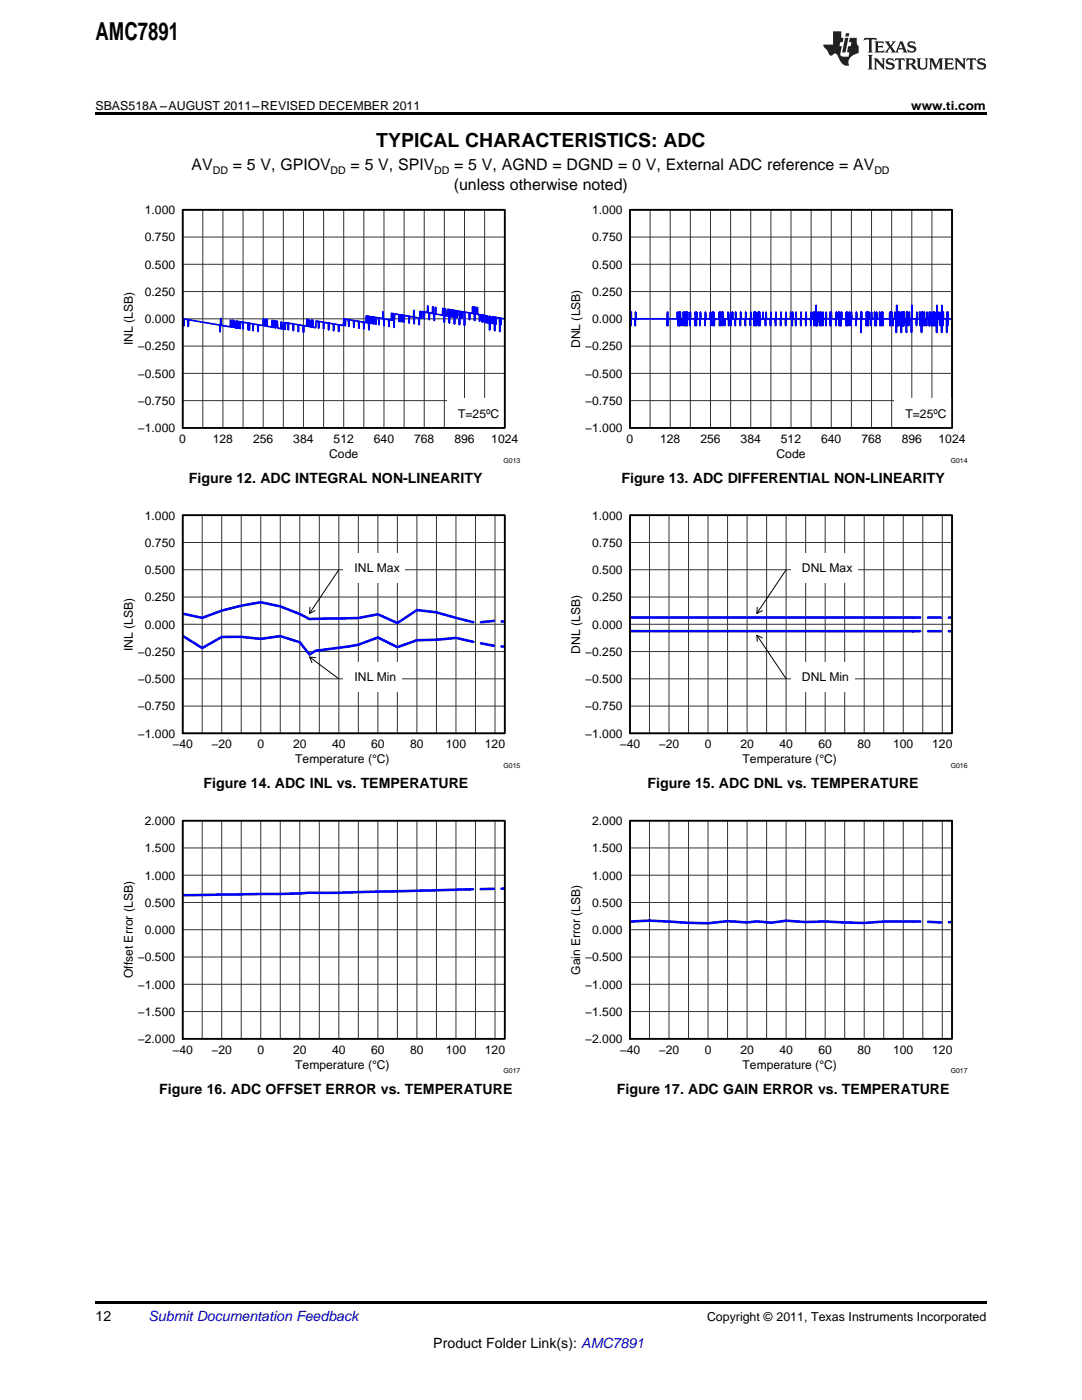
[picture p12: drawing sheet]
<svg xmlns="http://www.w3.org/2000/svg" width="216mm" height="279mm" viewBox="0 0 216 279" stroke-linecap="round" stroke-linejoin="round" font-family="sans-serif">
<g fill="#231f20">
<path d="M172.5 7.6l-.1 .5 .4-.2h.6v.1v2.1l-.2 .4h.9l-.2-.4v-2.1l.1-.1h.5l.5 .2-.2-.5zM174.5 8.3l.2 .3v1.5l-.2 .4h1.8l.2-.6a1.04 1.04 0 0 1-1.3 .2v-.7h.6l.3 .2v-.6l-.3 .2h-.6v-.6l.8-.1 .4 .3-.2-.5zM176.5 8.3l.9 1.1-.9 1.1h.8l-.2-.2 .4-.7 .5 .7-.2 .2h1.5l-.2-.2 .2-.4h.9l.1 .4-.2 .2h1l-.3-.3-.7-1.9h-.5l-.9 2-.8-1 .9-1h-.8l.1 .3-.4 .5-.3-.6 .1-.2zM179.7 8.6l.4 1h-.7zM181.3 8.4a.63 .63 0 0 0-.2 .7 .63 .63 0 0 0 .6 .4l.6 .2 .1 .2a.75 .75 0 0 1-.7 .4 .75 .75 0 0 1-.6-.5l.1 .7 .1-.1a1.11 1.11 0 0 0 1.5-.6 1.13 1.13 0 0 0-1.2-.8l-.1-.4a1.04 1.04 0 0 1 1.2 .2l-.2-.5-.2 .1-.4-.2zM173.2 10.9l.2 .4v2.2l-.2 .4h1l-.3-.4v-2.2l.3-.4zM174.3 11.6l.3 .4v1.5l-.3 .4h.8l-.2-.4v-1.3l1.5 1.7v-1.9l.2-.4h-.7l.2 .4v.9l-1.1-1.3zM177 11.8a.62 .62 0 0 0-.2 .7 .62 .62 0 0 0 .6 .4l.6 .1 .1 .3a.76 .76 0 0 1-.7 .3 .76 .76 0 0 1-.7-.4l.2 .7 .1-.1a1.11 1.11 0 0 0 1.5-.6 1.13 1.13 0 0 0-1.2-.8l-.1-.4a1.04 1.04 0 0 1 1.2 .2l-.2-.6-.2 .1-.5-.1zM178.7 11.6l-.2 .6a.61 .61 0 0 1 .8-.3v1.6l-.2 .4h.9l-.2-.4v-1.6a.63 .63 0 0 1 .7 .3l-.1-.6zM180.6 11.6l.3 .4v1.5l-.3 .4h1l-.2-.2-.1-.8 .6 .2a.76 .76 0 0 0 1.2 .7l-1-1a.58 .58 0 0 0 .6-.5 .58 .58 0 0 0-.5-.6zM181.4 11.9h.1a.45 .45 0 0 1 .5 .1 .45 .45 0 0 1 .1 .5l-.8 .2zM182.9 11.6l.2 .2a2.17 2.17 0 0 0 .3 1.9 .99 .99 0 0 0 1.6-.6v-1.1l.2-.4h-.7l.2 .2a1.92 1.92 0 0 1-.2 1.8 .6 .6 0 0 1-.9-.5v-1.1l.2-.4zM185.4 11.6l.2 .4v1.5l-.2 .4h.7l-.2-.4v-1.4l.8 1.8 .8-1.8v1.4l-.2 .4h.9l-.2-.4v-1.5l.2-.4h-.8l-.6 1.5-.6-1.5zM188.4 11.6l.2 .4v1.5l-.2 .4h1.8l.1-.6a1.04 1.04 0 0 1-1.2 .1v-.6h.5l.4 .2v-.6l-.4 .2h-.5v-.7h.8l.3 .3-.1-.6zM190.5 11.6l.2 .4v1.5l-.2 .4h.7l-.2-.4v-1.3l1.5 1.7v-1.9l.2-.4h-.7l.2 .4v.9l-1.1-1.3zM192.9 11.6l-.1 .6a.61 .61 0 0 1 .7-.3l.1 1.6-.3 .4h1l-.3-.4 .1-1.6a.63 .63 0 0 1 .7 .3l-.1-.6zM195.2 11.8a.62 .62 0 0 0-.2 .7 .62 .62 0 0 0 .6 .4l.6 .1 .1 .3a.76 .76 0 0 1-.7 .3 .76 .76 0 0 1-.6-.4l.1 .7 .1-.1a1.11 1.11 0 0 0 1.6-.6 1.13 1.13 0 0 0-1.3-.8l-.1-.4a1.04 1.04 0 0 1 1.2 .2l-.1-.6-.2 .1-.5-.1z"/>
<path d="M166.2 6.3v2.6h-1.9v.4l.8 .9a.91 .91 0 0 0 1 .8 .56 .56 0 0 1 .5-.3 .56 .56 0 0 1 .5 .3l.4 .8a1.53 1.53 0 0 0 1.9 1.2 1.54 1.54 0 0 1 1-2.1l.9-.3v-1.4a1.52 1.52 0 0 1-.4-1.6h-1.3l-.2 .8h.5l-.2 .8h-.5l-.1 1v.2l.4 .1-.2 .8a1.93 1.93 0 0 1-1.6-.3l.3-1.8h-.5l.2-.8h.4l.2-.8h-.4v-1.3zM168.6 7.6l-.6 2.9h.7l.6-2.9zM168.8 6.6l-.1 .7h.6l.2-.7z"/>
</g>
<path d="M36.4 41.9h64.3v43.5h-64.3z" fill="none" stroke="#000" stroke-width=".26"/>
<g fill="none" stroke="#333" stroke-width=".2">
<path d="M36.4 41.9h64.3v43.5h-64.3zM36.4 58.2h64.3M36.4 52.7h64.3M36.4 47.3h64.3M40.5 41.9v43.5M44.5 41.9v43.5M48.5 41.9v43.5M52.5 41.9v43.5M56.5 41.9v43.5M60.5 41.9v43.5M64.6 41.9v43.5M68.6 41.9v43.5"/>
<path d="M72.6 41.9v43.5M76.6 41.9v43.5M80.6 41.9v43.5M84.7 41.9v43.5M88.7 41.9v43.5M92.7 41.9v43.5M96.7 41.9v43.5M36.4 80h64.3M36.4 74.5h64.3M36.4 69.1h64.3M36.4 63.6h64.3"/>
</g>
<path d="M100.5 63.6l-.5-.1-.1 1.4-.1-1.4-.1 2.7v-2.7l-.7-.1v1.3l-.1-1.4-.1 1.4v-1.4l-.1 2.7-.1-2.7h-.1v1.3l-.1-1.4h-.3l-.1 1.3h-.2v-1.4l-.1 2.8-.1-2.8v1.4l-.3-.1v-1.3l-.1 1.3h-.1l-.1-1.4v1.4l-.2-1.4-.1 1.3-.1-1.4h-.2l-.1 1.4v-1.4l-.1 1.3-.1-1.3-.3-.1-.1 1.4-.1-1.4-.3-.1v-1.3l-.1 1.3h-.2l-.1-1.4-.2 2.7-.1-2.8v1.4h-.2l-.1-1.4v1.3h-.5l-.1 1.3-.1-1.4-.9-.1v2.7l-.1-2.7-.4-.1-.1 1.3v-1.3l-.2-.1-.2 2.7-.1-2.7-.4-.1v1.4l-.1-1.4v1.4l-.1-1.4-.1 1.3-.1-1.3-.1 2.7-.1-2.8h-.2l-.2 1.3v-1.3l-.2 1.3v-1.4l-.1 1.4-.2-1.4v2.7l-.1-2.7-.2-.1-.1 1.4-.3-.1-.1-1.4h-.1l-.1 2.7-.2-2.7v1.3l-.1-1.4-.1 1.4-1.3-.2-.1-1.4-.2 2.7-.4-2.8v1.4l-.6-.1v1.3l-.4-2.8v1.4l-.6-.1v1.3l-.1-1.3-.4-.1-.1 1.3-.1-1.3-.1 1.3-.1-1.4-.2 2.7v-1.3l-.9-.2-.1 1.4v-2.8l-.1 1.4-.8-.2-.1 1.4v-1.4l-.9-.1-.1 1.3v-1.4h-.3v1.4l-.1-1.4-.3-.1v1.4l-.1-1.4h-.1l-.1 1.3v-1.3l-.8-.2-.2 2.7-.2-2.7h-.1v1.3l-.2-1.4v1.4l-.4-.1-.1 1.4v-1.4l-.9-.2-.1 1.4-.2-2.8v1.4l-.7-.1-.1 1.3v-1.3l-.6-.1v1.3l-.1-1.4h-.2l-.1 1.4-.1-1.4-.1 1.3-.1-1.4h-.2l-.1 1.4-.1-.1-.1-1.3-.1 1.3v-1.4l-.1 2.7-.1-2.7h-.1l-.1 1.3-.2-1.4-.1 1.4-.3-.1-.1 1.4-.1-1.4-.8-.1-.1 1.3-.1-1.4-.8-.1-.1 1.3-.1-1.3-.8-.2-.1 1.4-.1-1.4-.5-.1-.1 1.3-.1-1.3-.2-.1-.1 1.4-.9-.2v1.4l-.1-1.4-.9-.1v1.3l-.1-1.4-.9-.1v1.3l-.1-1.3-.9-.2v1.4l-.1-1.4-.8-.1-.1 1.3-.1-1.4h-.4l-.1 1.3-.5-.1-.1-1.4-.1 1.4-.1-1.4v1.4l-.1-1.4v1.3h-.4l-.1-1.4-.1 1.3-.1-1.3-.1 1.3-.1-1.4v1.4l-.6-.1-.1 1.3v-1.3l-.5-.1-.4-.1-.1 1.4v-1.4l-.9-.1-.1 1.3v-1.4l-.9-.1-.1 1.3v-1.3l-.5-.1-.1 1.3h-.2l-.1-1.4-.1 1.4-.3-.1-.1-1.4-.1 1.4-.6-.1-.1-1.4h-.2l-.1 1.3-.1-1.4-.1 1.4-.2-.1v-1.3l-.1 1.3h-.1l-.1-1.4-.1 1.4-.9-.2-.1-1.4-.1 1.4v-1.4h-.1l-.1 1.3h-.3v-1.4l-.1 1.4-.9-.2-.1 1.4-.1-1.4-.8-.1-.1 1.3-.1-1.4-.6-.1v1.4l-.1-1.4h-.1l-.1 1.3-.1-1.3-.8-.2-.1 1.4-.1-1.4-.4-.1-.1 1.4-.1-1.4-.1 1.3v-1.3l-.1 1.3-.2-1.4v1.4l-.2-1.4-.1 1.3h-.2l-.1-1.4h-.2l-.1 1.3-.1-1.3v1.3l-.1-1.4-.1 1.4h-.1v-1.4l-.2 1.3-1.8-.3-.1-1.4-.1 2.7v-1.3l-6.3-1.1v1.4l-.1-1.4-.7-.1-.1 1.3-.1-1.3v1.3l-.2-1.4" fill="none" stroke="#00f" stroke-width=".35"/>
<path d="M89.2 79.6h11.5v5.8h-11.5z" fill="#fff"/>
<path d="M36.4 41.9h64.3v43.5h-64.3z" fill="none" stroke="#000" stroke-width=".35"/>
<path d="M125.7 41.9h64.3v43.5h-64.3z" fill="none" stroke="#000" stroke-width=".26"/>
<g fill="none" stroke="#333" stroke-width=".2">
<path d="M125.7 41.9h64.3v43.5h-64.3zM125.7 58.2h64.3M125.7 52.7h64.3M125.7 47.3h64.3M129.7 41.9v43.5M133.7 41.9v43.5M137.8 41.9v43.5M141.8 41.9v43.5M145.8 41.9v43.5M149.8 41.9v43.5M153.8 41.9v43.5M157.8 41.9v43.5"/>
<path d="M161.9 41.9v43.5M165.9 41.9v43.5M169.9 41.9v43.5M173.9 41.9v43.5M177.9 41.9v43.5M181.9 41.9v43.5M186 41.9v43.5M125.7 80h64.3M125.7 74.5h64.3M125.7 69.1h64.3M125.7 63.6h64.3"/>
</g>
<path d="M125.7 63.6l.1 1.4v-2.7l.1 2.7 .1-2.7v1.3h.7l.1 1.4v-2.7l.1 1.3h6.1l.1 1.4 .1-2.7 .1 2.7 .1-1.4h1.7l.1-1.3 .1 2.7 .2-2.7 .1 2.7v-2.7l.1 2.7v-2.7l.4 2.7 .3-2.7 .1 2.7 .1-2.7 .1 2.7 .2-2.7v2.7l.1-2.7 .1 2.7 .1-2.7v1.3h.4l.1 1.4 .1-2.7v1.3h.8l.1 1.4 .1-2.7 .1 2.7 .1-2.7 .1 1.3h.5l.1 1.4 .1-2.7v1.3h.8l.1 1.4 .1-2.7v1.3h.9l.1-1.3v2.7l.3-2.7 .2 2.7 .1-2.7 .1 2.7 .1-1.4h.9v-1.3l.1 2.7 .2-2.7v2.7l.3-2.7 .1 2.7 .1-2.7 .3 2.7 .1-1.4h.5l.1-1.3 .1 2.7 .1-1.4h.2l.1-1.3v2.7l.4-2.7v1.3h.5v1.4l.1-2.7 .1 1.3h.8v1.4l.1-2.7 .1 1.3h.8v1.4l.1-2.7 .1 1.3h.8v1.4l.1-2.7 .1 1.3h.5v-1.3l.1 2.7 .1-2.7 .1 2.7 .1-2.7 .1 2.7 .1-1.4h.2l.1-1.3 .1 2.7v-2.7l.1 2.7 .1-2.7 .1 2.7v-1.4h.5l.1-1.3v1.3h.4l.1 1.4 .1-2.7v1.3h.8l.1 1.4v-2.7l.1 1.3h.8l.1 1.4v-2.7l.1 1.3h.8l.1 1.4v-2.7l.1 1.3h.8l.1 1.4v-2.7l.1 1.3h.8l.1-1.3 .3 2.7 .1-2.7v1.3h.5l.1 1.4v-2.7l.1 1.3h.8l.1 1.4v-2.7l.1 1.3h.8l.1 1.4 .1-2.7v1.3h.8l.1 1.4 .1-2.7v1.3h.3l.1-1.3 .1 2.7 .1-2.7 .3 2.7 .1-4.1v4.1l.1-2.7v2.7l.3-2.7 .2 2.7 .1-2.7 .2 2.7 .1-2.7 .3 2.7v-2.7l.1 1.3h.4l.1 1.4 .1-2.7v1.3h.7v-1.3l.1 2.7v-1.4l.1 1.4 .1-2.7v1.3h.8l.1 1.4 .1-2.7v1.3h.4v-1.3l.1 2.7 .1-2.7 .2 2.7 .1-1.4v1.4l.1-2.7 .1 1.3h.8v1.4l.1-2.7 .2 2.7v-2.7l.3 2.7 .1-2.7 .3 2.7 .1-2.7v1.3h.9v1.4l.1-2.7 .1 1.3h.7l.1-1.3v4.1l.1-4.1 .1 1.3h.8v1.4l.1-2.7 .1 1.3v-1.3l.1 2.7 .1-2.7 .1 2.7 .1-2.7 .1 1.3h.3v1.4l.1-2.7 .1 1.3h.5v-1.3l.1 2.7 .1-1.4h.1v1.4l.1-2.7 .1 1.3h.5v-1.3l.1 2.7 .1-1.4h.1v1.4l.1-2.7 .1 1.3 .1-1.3 .1 2.7v-1.4h1.3v-1.3l.1 2.7 .1-2.7 .1 2.7 .1-2.7 .3 2.7v-1.4h.3v-1.3l.1 1.3h.2l.1 2.8v-5.5l.1 4.1 .2-2.7v2.7l.1-2.7 .1 2.7 .2-2.7v1.3h.2l.1 2.8v-4.1l.2 2.7 .1-2.7v2.7l.1-2.7 .1 2.7v-2.7l.1 1.3h.3l.1 2.8v-4.1l.1 1.3 .1-1.3 .2 2.7 .1-2.7 .1 1.3h.3l.1 2.8v-5.5l.1 2.7h.8l.1 1.4v-2.7l.1 1.3h.4l.1-1.3 .1 2.7 .2-2.7 .1 4.1v-4.1l.1 1.3 .1-1.3 .1 2.7 .2-2.7 .1 2.7 .1-1.4h.2l.1 1.4v-2.7l.1 1.3h.3l.1 1.4 .1-2.7v2.7l.1-2.7 .3 2.7 .1-2.7 .1 2.7 .1-2.7 .1 2.7 .2-2.7v2.7l.3-2.7 .1 4.1 .1-5.5v4.1l.3-2.7 .3 2.7 .1-2.7 .2 4.1 .1-5.5v4.1l.1-2.7 .1 2.7v-2.7l.1 1.3h.5l.1 2.8 .1-4.1 .1 2.7 .1-2.7v1.3h.6" fill="none" stroke="#00f" stroke-width=".35"/>
<path d="M178.5 79.6h11.5v5.8h-11.5z" fill="#fff"/>
<path d="M125.7 41.9h64.3v43.5h-64.3z" fill="none" stroke="#000" stroke-width=".35"/>
<path d="M36.4 102.8h64.3v43.6h-64.3z" fill="none" stroke="#000" stroke-width=".26"/>
<g fill="none" stroke="#333" stroke-width=".2">
<path d="M36.4 119.1h64.3M36.4 113.7h64.3M36.4 108.3h64.3M40.3 102.8v43.6M44.2 102.8v43.6M48.1 102.8v43.6M52 102.8v43.6M55.9 102.8v43.6M59.8 102.8v43.6M63.7 102.8v43.6M67.6 102.8v43.6M71.5 102.8v43.6"/>
<path d="M75.4 102.8v43.6M79.3 102.8v43.6M83.2 102.8v43.6M87.1 102.8v43.6M91 102.8v43.6M94.9 102.8v43.6M98.8 102.8v43.6M100.7 102.8h-64.3v43.6h64.3M36.4 135.5h64.3M36.4 130h64.3M36.4 124.6h64.3M36.4 140.9h64.3"/>
</g>
<path d="M36.4 122.5l3.9 .8 3.9-1.4 3.9-1 3.9-.7 3.9 .8 3.9 1.5 2 1 9.7-.2 3.9-.7 3.9 1.7 3.9-2.6 3.9 .5 5.8 1.6M36.4 126.9l3.9 2.4 3.9-2.2h3.9l3.9 .4 3.9-.5 3.9 1.2 2 2.4 1.1-.7 8.6-1.2 3.9-1.5 3.9 2 3.9-1.4 3.9-.1 3.9-.4 1.9 .4" fill="none" stroke="#00f" stroke-width=".52"/>
<path d="M100.8 124.1l-2-.2-3.9 .4-2-.5M100.8 129l-2-.1-5.9-1.2" fill="none" stroke="#00f" stroke-width=".52" stroke-dasharray="2.6 1.6"/>
<path d="M67.6 113.7l-5.8 8.7M61.8 121.2v1.2l1.1-.5" fill="none" stroke="#000" stroke-width=".2"/>
<path d="M68.6 110.4h12.3v5.8h-12.3z" fill="#fff"/>
<path d="M61.8 131.1l5.8 4.4M63 131.3l-1.2-.2 .5 1.1" fill="none" stroke="#000" stroke-width=".2"/>
<path d="M68.6 132.2h11.6v5.8h-11.6z" fill="#fff"/>
<path d="M36.4 102.8h64.3v43.6h-64.3z" fill="none" stroke="#000" stroke-width=".35"/>
<path d="M125.7 102.8h64.3v43.6h-64.3z" fill="none" stroke="#000" stroke-width=".26"/>
<g fill="none" stroke="#333" stroke-width=".2">
<path d="M125.7 119.1h64.3M125.7 113.7h64.3M125.7 108.3h64.3M129.6 102.8v43.6M133.5 102.8v43.6M137.4 102.8v43.6M141.3 102.8v43.6M145.2 102.8v43.6M149.1 102.8v43.6M153 102.8v43.6M156.9 102.8v43.6M160.8 102.8v43.6"/>
<path d="M164.7 102.8v43.6M168.5 102.8v43.6M172.4 102.8v43.6M176.3 102.8v43.6M180.2 102.8v43.6M184.1 102.8v43.6M188 102.8v43.6M190 102.8h-64.3v43.6h64.3M125.7 135.5h64.3M125.7 130h64.3M125.7 124.6h64.3M125.7 140.9h64.3"/>
</g>
<path d="M125.7 123.2h56.5M125.7 125.9l56.5 .1" fill="none" stroke="#00f" stroke-width=".52"/>
<path d="M190 123.3l-7.8-.1M190 126h-7.8" fill="none" stroke="#00f" stroke-width=".52" stroke-dasharray="2.6 1.6"/>
<path d="M156.9 113.7l-5.9 8.7M151.1 121.2l-.1 1.2 1.1-.5" fill="none" stroke="#000" stroke-width=".2"/>
<path d="M157.8 110.4h13.4v5.8h-13.4z" fill="#fff"/>
<path d="M151 126.8l5.9 8.7M152.1 127.3l-1.1-.5 .1 1.2" fill="none" stroke="#000" stroke-width=".2"/>
<path d="M157.8 132.2h12.7v5.8h-12.7z" fill="#fff"/>
<path d="M125.7 102.8h64.3v43.6h-64.3zM36.4 163.8h64.3v43.5h-64.3zM125.7 163.8h64.3v43.5h-64.3z" fill="none" stroke="#000" stroke-width=".35"/>
<path d="M36.4 163.8h64.3v43.5h-64.3zM125.7 163.8h64.3v43.5h-64.3z" fill="none" stroke="#000" stroke-width=".26"/>
<g fill="none" stroke="#333" stroke-width=".2">
<path d="M36.4 174.7h64.3M36.4 169.2h64.3M40.3 163.8v43.5M44.2 163.8v43.5M48.1 163.8v43.5M52 163.8v43.5M55.9 163.8v43.5M59.8 163.8v43.5M63.7 163.8v43.5M67.6 163.8v43.5M71.5 163.8v43.5M75.4 163.8v43.5"/>
<path d="M79.3 163.8v43.5M83.2 163.8v43.5M87.1 163.8v43.5M91 163.8v43.5M94.9 163.8v43.5M98.8 163.8v43.5M100.7 163.8h-64.3v43.5h64.3M125.7 174.7h64.3M125.7 169.2h64.3M129.6 163.8v43.5M133.5 163.8v43.5M137.4 163.8v43.5"/>
<path d="M141.3 163.8v43.5M145.2 163.8v43.5M149.1 163.8v43.5M153 163.8v43.5M156.9 163.8v43.5M160.8 163.8v43.5M164.7 163.8v43.5M168.5 163.8v43.5M172.4 163.8v43.5M176.3 163.8v43.5M180.2 163.8v43.5M184.1 163.8v43.5"/>
<path d="M188 163.8v43.5M190 163.8h-64.3v43.5h64.3M36.4 196.4h64.3M36.4 191h64.3M36.4 185.5h64.3M36.4 180.1h64.3M125.7 196.4h64.3M125.7 191h64.3M125.7 185.5h64.3M125.7 180.1h64.3M36.4 201.9h64.3M125.7 201.9h64.3"/>
</g>
<path d="M92.9 177.5l-25.3 .7h-5.8l-5.9 .2-19.5 .3M125.7 183.9l3.9-.2 11.7 .6 3.9-.5 3.9 .3 1.9-.2 2.9 .2 3-.4 3.9 .3 3.9-.1 7.7 .3 3.9-.3h5.9" fill="none" stroke="#00f" stroke-width=".52"/>
<path d="M100.8 177.3l-7.9 .2M190 184l-2 .1-5.8-.2" fill="none" stroke="#00f" stroke-width=".52" stroke-dasharray="2.6 1.6"/>
<path d="M19 259.7h177.8v.5h-177.8z" fill="#000"/>
<g fill="#fff">
<path d="M156.1 220.1h.4v.7h-.4z"/>
<path d="M66.9 220.1h.3v.7h-.3z"/>
<path d="M156.1 159.1h.4v.7h-.4z"/>
<path d="M66.9 159.1h.3v.7h-.3z"/>
<path d="M156.1 98.1h.4v.7h-.4z"/>
<path d="M66.9 98.1h.3v.7h-.3z"/>
</g>
<path d="M19 22.5h177.8v.5h-177.8z" fill="#000"/>
<text font-size="4.9" x="19" y="7.9">AMC7891</text>
<text font-size="3.9" x="75.1" y="29.3">TYPICAL CHARACTERISTICS: ADC</text>
<g font-size="3.2">
<text x="38.2" y="34">AV</text>
<text x="46.5" y="34">= 5 V, GPIOV</text>
<text x="70" y="34">= 5 V, SPIV</text>
<text x="90.6" y="34">= 5 V, AGND = DGND = 0 V, External ADC reference = AV</text>
<text x="90.6" y="37.9">(unless otherwise noted)</text>
</g>
<g font-size="2.8">
<text x="37.7" y="96.4">Figure 12. ADC INTEGRAL NON-LINEARITY</text>
<text x="124" y="96.4">Figure 13. ADC DIFFERENTIAL NON-LINEARITY</text>
<text x="40.6" y="157.3">Figure 14. ADC INL vs. TEMPERATURE</text>
<text x="129.2" y="157.3">Figure 15. ADC DNL vs. TEMPERATURE</text>
<text x="31.8" y="218.3">Figure 16. ADC OFFSET ERROR vs. TEMPERATURE</text>
<text x="123.1" y="218.3">Figure 17. ADC GAIN ERROR vs. TEMPERATURE</text>
<text x="19" y="263.6">12</text>
<text x="86.5" y="269">Product Folder Link(s): AMC7891</text>
</g>
<text font-size="2.8" fill="#0000c8" x="29.6" y="263.6">Submit Documentation Feedback</text>
<g font-size="2.5">
<text x="19" y="21.9">SBAS518A –AUGUST 2011–REVISED DECEMBER 2011</text>
<text x="181.8" y="21.9">www.ti.com</text>
<text x="141.1" y="263.6">Copyright © 2011, Texas Instruments Incorporated</text>
</g>
<g font-size="2.4">
<text x="28.9" y="42.7">1.000</text>
<text x="118.2" y="42.7">1.000</text>
<text x="28.9" y="53.6">0.500</text>
<text x="28.9" y="48.2">0.750</text>
<text x="118.2" y="53.6">0.500</text>
<text x="118.2" y="48.2">0.750</text>
<text x="28.9" y="59.1">0.250</text>
<text x="118.2" y="59.1">0.250</text>
<text x="28.9" y="64.5">0.000</text>
<text x="118.2" y="64.5">0.000</text>
<text x="26.5" y="68.9" transform="rotate(-90 26.5 68.9)">INL (LSB)</text>
<text x="27.5" y="69.9">−0.250</text>
<text x="115.7" y="69.5" transform="rotate(-90 115.7 69.5)">DNL (LSB)</text>
<text x="116.7" y="69.9">−0.250</text>
<text x="27.5" y="75.4">−0.500</text>
<text x="116.7" y="75.4">−0.500</text>
<text x="27.5" y="80.8">−0.750</text>
<text x="91.4" y="83.4">T=25ºC</text>
<text x="116.7" y="80.8">−0.750</text>
<text x="180.7" y="83.4">T=25ºC</text>
<text x="27.5" y="86.3">−1.000</text>
<text x="35.8" y="88.4">0</text>
<text x="42.5" y="88.4">128</text>
<text x="50.5" y="88.4">256</text>
<text x="58.5" y="88.4">384</text>
<text x="66.6" y="88.4">512</text>
<text x="74.6" y="88.4">640</text>
<text x="82.6" y="88.4">768</text>
<text x="90.7" y="88.4">896</text>
<text x="98" y="88.4">1024</text>
<text x="116.7" y="86.3">−1.000</text>
<text x="125" y="88.4">0</text>
<text x="131.7" y="88.4">128</text>
<text x="139.8" y="88.4">256</text>
<text x="147.8" y="88.4">384</text>
<text x="155.8" y="88.4">512</text>
<text x="163.9" y="88.4">640</text>
<text x="171.9" y="88.4">768</text>
<text x="179.9" y="88.4">896</text>
<text x="187.3" y="88.4">1024</text>
<text x="65.7" y="91.4">Code</text>
<text x="154.9" y="91.4">Code</text>
<text x="28.9" y="103.7">1.000</text>
<text x="118.2" y="103.7">1.000</text>
<text x="28.9" y="109.1">0.750</text>
<text x="118.2" y="109.1">0.750</text>
<text x="28.9" y="114.6">0.500</text>
<text x="70.8" y="114.2">INL Max</text>
<text x="118.2" y="114.6">0.500</text>
<text x="160" y="114.2">DNL Max</text>
<text x="28.9" y="125.5">0.000</text>
<text x="28.9" y="120">0.250</text>
<text x="118.2" y="125.5">0.000</text>
<text x="118.2" y="120">0.250</text>
<text x="26.5" y="129.9" transform="rotate(-90 26.5 129.9)">INL (LSB)</text>
<text x="27.5" y="130.9">−0.250</text>
<text x="115.7" y="130.4" transform="rotate(-90 115.7 130.4)">DNL (LSB)</text>
<text x="116.7" y="130.9">−0.250</text>
<text x="27.5" y="136.3">−0.500</text>
<text x="70.8" y="136">INL Min</text>
<text x="116.7" y="136.3">−0.500</text>
<text x="160" y="136">DNL Min</text>
<text x="27.5" y="141.8">−0.750</text>
<text x="116.7" y="141.8">−0.750</text>
<text x="27.5" y="147.2">−1.000</text>
<text x="34.4" y="149.3">−40</text>
<text x="42.2" y="149.3">−20</text>
<text x="51.4" y="149.3">0</text>
<text x="58.5" y="149.3">20</text>
<text x="66.3" y="149.3">40</text>
<text x="74.1" y="149.3">60</text>
<text x="81.8" y="149.3">80</text>
<text x="89" y="149.3">100</text>
<text x="96.8" y="149.3">120</text>
<text x="116.7" y="147.2">−1.000</text>
<text x="123.7" y="149.3">−40</text>
<text x="131.4" y="149.3">−20</text>
<text x="140.6" y="149.3">0</text>
<text x="147.7" y="149.3">20</text>
<text x="155.5" y="149.3">40</text>
<text x="163.3" y="149.3">60</text>
<text x="171.1" y="149.3">80</text>
<text x="178.2" y="149.3">100</text>
<text x="186" y="149.3">120</text>
<text x="58.9" y="152.3">Temperature (°C)</text>
<text x="148.2" y="152.3">Temperature (°C)</text>
<text x="28.9" y="164.7">2.000</text>
<text x="118.2" y="164.7">2.000</text>
<text x="28.9" y="170.1">1.500</text>
<text x="118.2" y="170.1">1.500</text>
<text x="28.9" y="175.5">1.000</text>
<text x="118.2" y="175.5">1.000</text>
<text x="28.9" y="181">0.500</text>
<text x="118.2" y="181">0.500</text>
<text x="27.5" y="191.9">−0.500</text>
<text x="28.9" y="186.4">0.000</text>
<text x="116.7" y="191.9">−0.500</text>
<text x="118.2" y="186.4">0.000</text>
<text x="26.5" y="195.2" transform="rotate(-90 26.5 195.2)">Offset Error (LSB)</text>
<text x="27.5" y="197.3">−1.000</text>
<text x="115.7" y="194.6" transform="rotate(-90 115.7 194.6)">Gain Error (LSB)</text>
<text x="116.7" y="197.3">−1.000</text>
<text x="27.5" y="202.7">−1.500</text>
<text x="116.7" y="202.7">−1.500</text>
<text x="27.5" y="208.2">−2.000</text>
<text x="116.7" y="208.2">−2.000</text>
<text x="34.4" y="210.3">−40</text>
<text x="42.2" y="210.3">−20</text>
<text x="51.4" y="210.3">0</text>
<text x="58.5" y="210.3">20</text>
<text x="58.9" y="213.3">Temperature (°C)</text>
<text x="66.3" y="210.3">40</text>
<text x="74.1" y="210.3">60</text>
<text x="81.8" y="210.3">80</text>
<text x="89" y="210.3">100</text>
<text x="96.8" y="210.3">120</text>
<text x="123.7" y="210.3">−40</text>
<text x="131.4" y="210.3">−20</text>
<text x="140.6" y="210.3">0</text>
<text x="147.7" y="210.3">20</text>
<text x="148.2" y="213.3">Temperature (°C)</text>
<text x="155.5" y="210.3">40</text>
<text x="163.3" y="210.3">60</text>
<text x="171.1" y="210.3">80</text>
<text x="178.2" y="210.3">100</text>
<text x="186" y="210.3">120</text>
</g>
<g font-size="2.1">
<text x="42.5" y="34.6">DD</text>
<text x="66" y="34.6">DD</text>
<text x="86.6" y="34.6">DD</text>
<text x="174.5" y="34.6">DD</text>
</g>
<g font-size="1.4">
<text x="100.5" y="92.3">G013</text>
<text x="189.7" y="92.3">G014</text>
<text x="100.5" y="153.3">G015</text>
<text x="189.7" y="153.3">G016</text>
<text x="100.5" y="214.2">G017</text>
<text x="189.7" y="214.2">G017</text>
</g>
</svg>
